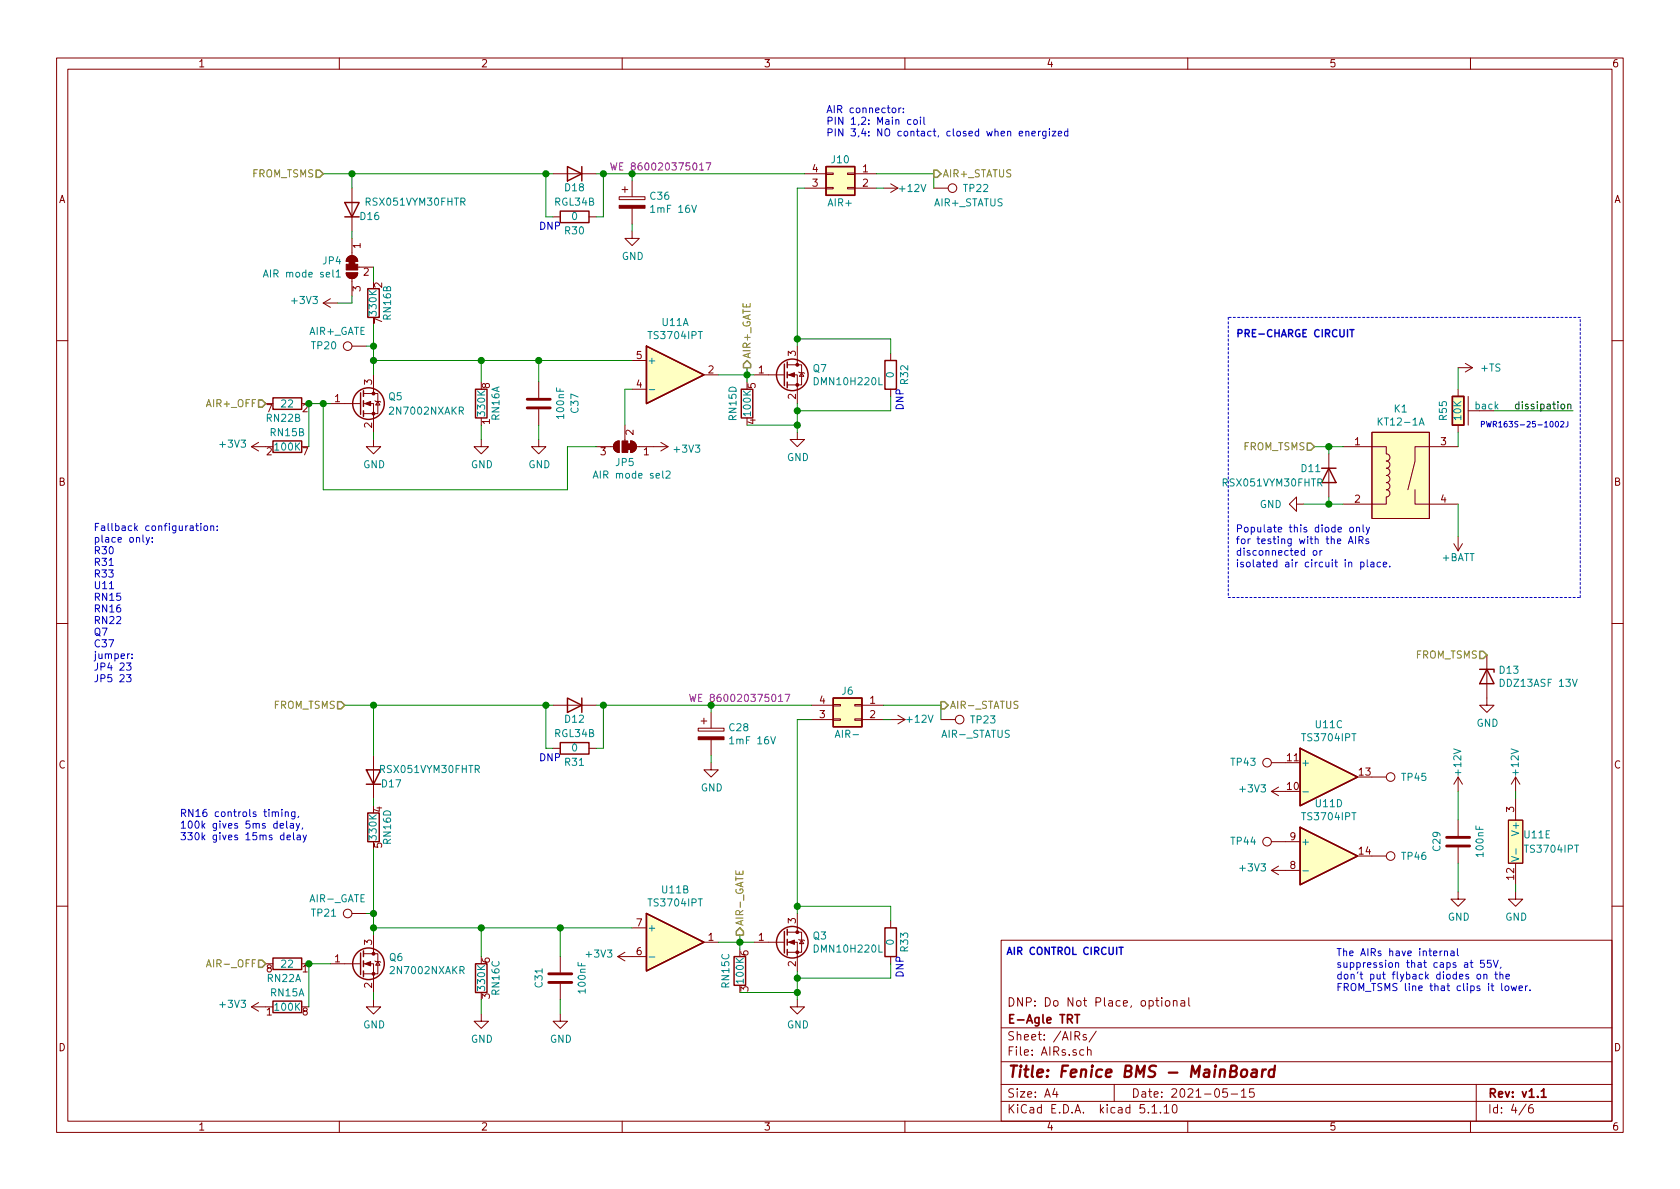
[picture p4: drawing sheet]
<svg xmlns="http://www.w3.org/2000/svg" width="297mm" height="210mm" viewBox="0 0 297 210" stroke-linecap="round" stroke-linejoin="round" font-family="sans-serif">
<g fill="none" stroke="#840000" stroke-width=".18">
<path d="M10 10.3h277v189.9h-277zM12 12.2h273v186.1h-273zM60 10.3v1.9M110 10.3v1.9M160 10.3v1.9M210 10.3v1.9M260 10.3v1.9M62.2 33.3v7.6M97.8 38.3h1.3M97.8 30.7h7.6M104.1 38.3h1.3M109.5 34.8h4.5v.5h-4.5z"/>
<path d="M110 33.5h1M110.5 33v1M111.8 32v2.8M111.8 36.8v2.8M142.2 33.3h3.8M142.2 30.7h3.8M146 33.1h1.3v.3h-1.3zM146 30.6h1.3v.3h-1.3zM149.9 33.1h1.2v.3h-1.2zM149.9 30.6h1.2v.3h-1.2zM151.1 33.3h3.8M151.1 30.7h3.8"/>
<path d="M156.2 33.3h2.5M157.5 32.5l1.2 .8M158.7 33.3l-1.2 .7M165.1 33.3h2.5M57.1 53.6l1.3 .8M57.1 53.6h2.6M58.4 52.8l-1.3 .8M61.2 48.3h2a1.02 1.02 0 0 1-1 1 1.02 1.02 0 0 1-1-1zM61.4 45.6a1.02 1.02 0 0 1 1.2-.3 1.02 1.02 0 0 1 .6 .9h-2zM62.2 42.2v3M62.2 49.3v3M63.2 47.2h2.8"/>
<path d="M111.8 40.9v1.3h1.2l-1.2 1.2-1.3-1.2h1.3M10 60.2h2M44.4 79h2.6M44.4 79l1.3 .8M45.7 78.2l-1.3 .8M58.4 71.4h5.4M62.2 61.2h2.6M64.3 71.4h1.7v5M64.3 69.6h2.5v3.5h-2.5M66 77.7v1.3h1.3l-1.3 1.3-1.2-1.3h1.2M66 66.3v3.3M66.3 70.9l.1 .1h.8l.1 .1"/>
<path d="M66.8 71l.4 .6h-.8zM85.1 77.7v1.3h1.3l-1.3 1.3-1.3-1.3h1.3M95.2 77.7v1.3h1.3l-1.3 1.3-1.2-1.3h1.2M95.2 67.6v2.8M95.2 72.4v2.8M105.4 79h3.1M108.8 78.2l.7-.2v2a1.02 1.02 0 0 1-1-.7 1.02 1.02 0 0 1 .3-1.1zM110.5 75.2v2.8M111.5 78a1.02 1.02 0 0 1 1 1 1.02 1.02 0 0 1-1 1zM111.8 68.8h2.5M111.8 63.7h2.5M112.5 79h5.6"/>
<path d="M116.8 78.2l1.3 .8M118.1 79l-1.3 .8M124.5 66.3h2.5M133.3 66.3h5.4M139.2 66.3h1.8v5.1M139.2 64.5h2.5v3.6h-2.5M141 76.4v1.3h1.2l-1.2 1.3-1.3-1.3h1.3M141 61.2v3.3M141.2 65.8l.2 .1h.7l.1 .1M141.7 65.9l.4 .6h-.7zM157.5 62.5v1.2M157.5 68.8v1.3"/>
<path d="M237.5 79h7.6v1.3a.63 .63 0 0 1 .6 .6 .63 .63 0 0 1-.6 .6 .63 .63 0 0 1 .6 .7 .63 .63 0 0 1-.6 .6 .63 .63 0 0 1 .6 .6 .63 .63 0 0 1-.6 .7 .63 .63 0 0 1 .6 .6 .63 .63 0 0 1-.6 .6 .63 .63 0 0 1 .6 .7 .63 .63 0 0 1-.6 .6 .63 .63 0 0 1 .6 .6 .63 .63 0 0 1-.6 .7v1.2h-7.6M242.6 76.4h10.1v15.3h-10.1zM252.7 79h5.1M252.7 79h-2.5v2.5l-1.3 5.1M257.8 68.8v1.3M257.8 75.2v1.2M257.8 65h2.5M259.1 64.3l1.2 .7M259.6 72.6h2M259.6 70.1v5.1M260.3 65l-1.2 .8M285 60.2h2"/>
<path d="M229.2 89.1v-1.2l-1.2 1.2 1.2 1.3v-1.3h1.3M234.9 80.3v7.6M250.2 86.6v2.5h2.5M252.7 89.1h5.1M257 96.1l.8 1.3M257.8 94.9v2.5M258.6 96.1l-.8 1.3M10 110.3h2M262.9 115.8v8.9h1.3l-1.3 1.3-1.3-1.3h1.3M285 110.3h2M66 133.6v7.6M97.8 124.7h7.6"/>
<path d="M97.8 132.3h1.3M104.1 132.3h1.3M123.4 128.8h4.6v.5h-4.6zM124 127.5h1M124.5 127v1M125.7 134.9v1.2h1.3l-1.3 1.3-1.2-1.3h1.2M125.7 126v2.8M125.7 130.8v2.8M143.5 127.2h3.8M143.5 124.7h3.8M147.3 127.1h1.3v.3h-1.3zM147.3 124.6h1.3v.2h-1.3z"/>
<path d="M151.1 127.1h1.3v.3h-1.3zM151.1 124.6h1.3v.2h-1.3zM152.4 127.2h3.8M152.4 124.7h3.8M157.5 127.2h2.5M158.7 126.5l1.3 .7M160 127.2l-1.3 .8M166.4 127.2h2.5M224.8 139.9l1.3 .8M224.8 139.9h2.5M224.8 134.9h2.5M226.1 139.2l-1.3 .7"/>
<path d="M242.6 137.4h2.5M257.8 137.4v2.5M257.8 137.4l.8 1.3M257.8 137.4l-.8 1.3M268 137.4l.7 1.3M268 137.4v2.5M268 137.4l-.8 1.3M224.8 153.9h5.1M224.8 148.8h5.1M224.8 153.9l1.3 .8M226.1 153.2l-1.3 .7M242.6 151.4h2.5"/>
<path d="M257.8 157.7v1.3h1.3l-1.3 1.3-1.3-1.3h1.3M257.8 145v2.8M257.8 149.9v2.7M266.7 145h2.5v7.6h-2.5zM268 157.7v1.3h1.2l-1.2 1.3-1.3-1.3h1.3M268 141.2v3.8M268 152.6v3.9M10 160.2h2M44.4 178l1.3 .8M44.4 178h2.6M45.7 177.3l-1.3 .7M58.4 170.4h5.4"/>
<path d="M62.2 161.5h2.6M64.3 170.4h1.7v5.1M64.3 168.7h2.5v3.5h-2.5M66 176.8v1.2h1.3l-1.3 1.3-1.2-1.3h1.2M66 165.3v3.4M66.3 169.9l.1 .1h.8l.1 .2M66.8 170l.4 .7h-.8zM85.1 179.3v1.3h1.3l-1.3 1.3-1.3-1.3h1.3M99.1 179.3v1.3h1.2l-1.2 1.3-1.3-1.3h1.3M99.1 169.2v2.8M99.1 174v2.8M109.2 169.2l1.3 .7"/>
<path d="M109.2 169.2h5.1M110.5 168.4l-1.3 .8M111.8 164.1h2.5M124.5 166.6h2.5M133.3 166.6h5.4M139.2 166.6h1.8v5.1M139.2 164.8h2.5v3.6h-2.5M141 176.8v1.2h1.2l-1.2 1.3-1.3-1.3h1.3M141 161.5v3.3M141.2 166.1l.2 .1h.7l.1 .2M141.7 166.2l.4 .7h-.7zM157.5 162.8v1.3"/>
<path d="M157.5 169.2v1.2M177 166.3h108v32h-108zM205.4 176.4v.2M205.4 176.9v1M206.1 177.1l.2-.2 .5 .2v.7l-.2 .1-.5-.1zM207.5 177.1l.2-.2 .4 .1v.9M207.5 176.9v1M208.8 177h.6l.1 .9M209.5 177.3l-.5 .1-.2 .2v.2l.2 .1 .5-.1M210.2 176.4v1.3l.2 .2M285 160.2h2M60 198.3v1.9"/>
<path d="M110 198.3v1.9M160 198.3v1.9M177 194.8h108M177 191.8h108M177 187.8h108M177 181.8h108M186.5 192.5l-.4 1h1M186.8 193v1M191.6 185.7l-.4-.1-.3 .3 .1 .6 .2 .1 .4-.1M192 183l-.3-.1-.2 .2 .1 .3 .4 .1v.3h-.5M192.3 185.7a.37 .37 0 0 1 .6 .1v.8M192.3 185.1v1.5"/>
<path d="M193.8 182.3l-1.2 2M197 191.8v3M203.7 195.8l.4-.5v1.5M203.7 196.8h.8M205.2 196.7v.1M205.8 195.8l.4-.5v1.5M205.8 196.8h.9M207.5 195.4l.2-.1a.94 .94 0 0 1 0 1.5h-.1a1 1 0 0 1-.1-1.4zM210 198.3v1.9M217 192.5h-.7l-.1 .7 .2-.1 .5 .1 .1 .2v.5l-.2 .1-.6-.1M217.7 193.5h1.1M219.5 193l.4-.5v1.5"/>
<path d="M219.5 194h.8M221.7 192.5h-.7l-.1 .7 .2-.1 .5 .1 .2 .2-.1 .5-.2 .1-.6-.1M260 198.3v1.9M261 191.8v6.5M269.8 195.2l-1.2 2M271 195.3a.62 .62 0 0 0-.7 .7v.7l.3 .1 .4-.1 .1-.5-.1-.2-.4-.1-.3 .3"/>
<circle cx="168.4" cy="33.3" r=".76"/>
<circle cx="61.5" cy="61.2" r=".76"/>
<circle cx="169.7" cy="127.2" r=".76"/>
<circle cx="224" cy="134.9" r=".76"/>
<circle cx="245.9" cy="137.4" r=".76"/>
<circle cx="224" cy="148.8" r=".76"/>
<circle cx="245.9" cy="151.4" r=".76"/>
<circle cx="61.5" cy="161.5" r=".76"/>
</g>
<path d="M190 179.4h.9M190.5 179.4v1.5M272.5 193l.4-.5v1.5M272.5 194h.9" fill="none" stroke="#840000" stroke-width=".3"/>
<path d="M219.6 189.3a.53 .53 0 0 1 .5-.2 .53 .53 0 0 1 .4 .4l-.1 .6a.54 .54 0 0 1-.5 .4 .54 .54 0 0 1-.5-.4zM221.4 189.2h.8l-.1 1.2M222.2 189.6l-.6 .1a.4 .4 0 0 0-.4 .3 .4 .4 0 0 0 .3 .4l.6-.1M223.2 189.1l-.1 1.3M223.8 189.1a.55 .55 0 0 0-.6 .4M225.3 189.2a.73 .73 0 0 0-.8 .1l-.2 .8 .1 .2 .2 .1 .6-.1M225.4 188.4l-.2 2" fill="none" stroke="#840000" stroke-width=".41"/>
<g fill="none" stroke="#840000" stroke-width=".25">
<path d="M61 35.8h2.5l-1.3 2.5zM61 38.3h2.5M99.1 37.3h5v2.1h-5zM100.3 29.5l2.6 1.2-2.6 1.3zM102.9 29.5v2.5M146 29.5h5.1v5h-5.1zM65 51h2.1v5.1h-2.1zM48.3 70.4h5v2h-5zM48.3 78h5v2h-5zM63.8 69.5v3.8M64.3 69.1v1M64.3 70.9v1"/>
<path d="M64.3 72.6v1.1M84.1 68.8h2v5.1h-2zM114.3 61.2l10.2 5.1-10.2 5.1zM131.1 68.8h2v5.1h-2zM138.7 64.4v3.8M139.2 64v1M139.2 65.8v1M139.2 67.6v1M156.5 63.7h2v5.1h-2zM256.8 70.1h2v5.1h-2zM233.7 82.8h2.5M234.9 82.8l1.3 2.5h-2.5z"/>
<path d="M261.6 118.4h2.6v.5M262.9 118.4l1.3 2.5h-2.6zM64.8 136.1h2.5l-1.3 2.6zM64.8 138.7h2.5M99.1 131.3h5v2h-5zM100.3 123.4l2.6 1.3-2.6 1.3zM102.9 123.4v2.6M147.3 123.4h5.1v5.1h-5.1zM229.9 132.3l10.1 5.1-10.1 5.1zM65 143.8h2.1v5h-2.1zM229.9 146.3l10.1 5.1-10.1 5.1zM48.3 169.4h5v2h-5z"/>
<path d="M48.3 177h5v2.1h-5zM63.8 168.5v3.8M64.3 168.1v1.1M64.3 169.9v1M64.3 171.7v1M84.1 170.4h2v5.1h-2zM114.3 161.5l10.2 5.1-10.2 5.1zM129.8 169.2h2v5h-2zM138.7 164.7v3.8M139.2 164.3v1M139.2 166.1v1M139.2 167.9v1"/>
<path d="M156.5 164.1h2v5.1h-2z"/>
<circle cx="65.2" cy="71.4" r="2.79"/>
<circle cx="140.1" cy="66.3" r="2.79"/>
<circle cx="65.2" cy="170.4" r="2.79"/>
<circle cx="140.1" cy="166.6" r="2.79"/>
</g>
<g fill="#840000" stroke="#840000" stroke-width=".18">
<path d="M64.5 71.4l1-.4v.7z"/>
<path d="M64.5 170.4l1-.4v.8z"/>
<path d="M139.4 166.6l1.1-.4v.8z"/>
<path d="M123.4 130.3h4.6v.5h-4.6z"/>
<path d="M61.4 45.6a1.02 1.02 0 0 1 1.2-.3 1.02 1.02 0 0 1 .6 .9h-2z"/>
<path d="M61.2 48.3h2a1.02 1.02 0 0 1-1 1 1.02 1.02 0 0 1-1-1z"/>
<path d="M61.7 46.2h1v.5h-1z"/>
<path d="M61.2 46.7h2v1h-2z"/>
<path d="M139.4 66.3l1.1-.4v.8z"/>
<path d="M109.5 36.3h4.5v.5h-4.5z"/>
<path d="M111.5 78a1.02 1.02 0 0 1 1 1 1.02 1.02 0 0 1-1 1z"/>
<path d="M108.8 78.2l.7-.2v2a1.02 1.02 0 0 1-1-.7 1.02 1.02 0 0 1 .3-1.1z"/>
<path d="M111 78.5h.5v1h-.5z"/>
<path d="M110 78h1v2h-1z"/>
<circle cx="66" cy="73.1" r=".25"/>
<circle cx="66" cy="69.6" r=".25"/>
<circle cx="66" cy="172.2" r=".25"/>
<circle cx="66" cy="168.7" r=".25"/>
<circle cx="141" cy="168.4" r=".25"/>
<circle cx="141" cy="164.8" r=".25"/>
<circle cx="141" cy="68.1" r=".25"/>
<circle cx="141" cy="64.5" r=".25"/>
</g>
<g fill="#ffffc2" stroke="#ffffc2" stroke-width=".18">
<path d="M266.7 145h2.5v7.6h-2.5z"/>
<path d="M229.9 146.3l10.1 5.1-10.1 5.1z"/>
<path d="M229.9 132.3l10.1 5.1-10.1 5.1z"/>
<path d="M146 29.5h5.1v5h-5.1z"/>
<path d="M147.3 123.4h5.1v5.1h-5.1z"/>
<path d="M114.3 61.2l10.2 5.1-10.2 5.1z"/>
<path d="M114.3 161.5l10.2 5.1-10.2 5.1z"/>
<path d="M242.6 76.4h10.1v15.3h-10.1z"/>
<path d="M256.8 70.1h2v5.1h-2z"/>
</g>
<g fill="none" stroke="#008484" stroke-width=".18">
<path d="M46.6 49l.4-1.3 .4 1.3M46.7 48.6h.6M59.4 48.1l.4-.4v1.3M59.4 49h.8M114.8 68.9h1M250.9 75.2l.5-1.3 .4 1.3M251.1 74.8h.6M104.9 84.6l.4-1.3 .4 1.3M105 84.2h.6M117.8 83.4l.4-.1 .2 .1 .1 .2-.1 .2-.7 .8h.8M230.4 154h.9M230.4 140h.9"/>
<path d="M267.3 151.5l1.2 .4-1.2 .4M268 150.1v.9M114.8 169.2h1"/>
</g>
<path d="M93.2 72.1h4.1M93.2 70.6h4.1M255.8 149.6h4M255.8 148.1h4M97 173.7h4.1M97 172.2h4.1" fill="none" stroke="#840000" stroke-width=".51"/>
<path d="M108 28.8l.3 1.3 .2-.9 .3 .9 .3-1.3M124.8 28.8h.9l-.6 1.3M121.9 122.8l.4 1.2 .2-.9 .2 .9 .3-1.2M138.8 122.8h.8l-.5 1.2" fill="none" stroke="#840084" stroke-width=".18"/>
<path d="M217.2 56.1v49.6M279.4 56.1h-62.2M217.2 105.7h62.2M279.4 105.7v-49.6" fill="none" stroke="#0000c2" stroke-width=".18" stroke-dasharray=".4 .4"/>
<g fill="none" stroke="#008400" stroke-width=".18">
<path d="M57.1 30.7h40.7M62.2 30.7v2.6M96.5 30.7v7.6h1.3M105.4 30.7h36.8M106.7 30.7v7.6h-1.3M111.8 30.7v1.3M111.8 39.6v1.3M142.2 33.3h-1.2v27.9M154.9 30.7h10.2v2.6M154.9 33.3h1.3M62.2 40.9v1.3M62.2 52.3v1.3h-2.5"/>
<path d="M66 47.2v2.6M66 57.4v8.9M141 59.9h16.5v2.6M57.1 71.4v15.2h43.2v-7.6h5.1M58.4 71.4h-3.8v7.6M64.8 61.2h1.2M66 76.4v1.3M66 63.7h45.8M85.1 63.7v3.9M85.1 75.2v2.5M95.2 63.7v3.9M95.2 75.2v2.5"/>
<path d="M111.8 68.8h-1.3v6.4M127 66.3h6.3M132.1 75.2h8.9M132.1 65v2.6M141 71.4v5M157.5 70.1v2.5h-16.5M232.4 79h5.1M234.9 79v1.3M257.8 65v3.8M257.8 76.4v2.6M264.2 72.6h13.9M230.5 89.1h7"/>
<path d="M234.9 87.9v1.2M257.8 89.1v5.8M61 124.7h36.8M66 124.7v8.9M96.5 124.7v7.6h1.3M105.4 124.7h38.1M106.7 124.7v7.6h-1.3M125.7 124.7v1.3M125.7 133.6v1.3M143.5 127.2h-2.5v34.3M156.2 124.7h10.2v2.5M156.2 127.2h1.3"/>
<path d="M257.8 139.9v5.1M268 139.9v1.3M66 141.2v1.3M66 150.1v15.2M257.8 152.6v5.1M268 156.5v1.2M58.4 170.4h-3.8v7.6M64.8 161.5h1.2M66 175.5v1.3M66 164.1h45.8M85.1 164.1v5.1M85.1 176.8v2.5"/>
<path d="M99.1 164.1v5.1M99.1 176.8v2.5M127 166.6h6.3M130.8 175.5h10.2M130.8 165.3v2.6M141 171.7v5.1M141 160.3h16.5v2.5M157.5 170.4v2.6h-16.5"/>
</g>
<path d="M55.9 30.1h.6l.6 .6-.6 .7h-.6zM165.1 30.1h.6l.7 .6-.7 .7h-.6zM45.7 70.7h.7l.6 .7-.6 .6h-.7zM131.4 64.4l.7-.7 .6 .7v.6h-1.3zM231.1 78.4h.7l.6 .6-.6 .6h-.7zM261.6 115.2h.7l.6 .6-.6 .7h-.7zM59.7 124.1h.6l.7 .6-.7 .6h-.6zM166.4 124.1h.6l.6 .6-.6 .6h-.6zM45.7 169.8h.7l.6 .6-.6 .7h-.7zM130.8 164.1l.6 .6v.6h-1.2v-.6z" fill="none" stroke="#848400" stroke-width=".25"/>
<path d="M180 124.1l-.5-.1-.2 .1v.4l.6 .2 .1 .3-.2 .3-.5-.1M130.1 154v.6h1.3v-.6M36.5 171l.4-1.3 .4 1.3M36.6 170.6h.6" fill="none" stroke="#848400" stroke-width=".18"/>
<path d="M268.6 71.5h-.4l-.3 .2 .2 .6h.5M277.2 71.6l.2-.1h.3v.8" fill="none" stroke="#000" stroke-width=".18"/>
<g fill="none" stroke="#0000c2" stroke-width=".18">
<path d="M157.8 19.1h.3l.3 .2-.1 .6h-.3l-.2-.1zM158.9 19.1v.8M159.3 19.1l-.4 .2M159.7 19.8v.1M159.7 19.1v.2M161.1 21.2h-.4l-.2 .2 .1 .5h.5M161.6 21.2h.4l.2 .2-.1 .5-.3 .1-.2-.1zM162.7 20.7v.1M162.7 21.2v.8M163.3 20.7v1.1l.2 .2M181.4 23.3l.2-.1 .3 .1v.7M181.4 23.2v.8"/>
<path d="M182.4 23.6l.7-.1-.1-.2-.3-.1-.3 .2 .1 .6h.5M183.6 23.2v.8M184 23.2l-.3 .1-.1 .1M184.9 23.2v1.2l-.2 .1-.3-.1M184.9 23.3l-.3-.1-.3 .2 .2 .6h.4M185.5 22.8v.1M185.5 23.2v.8M186 23.2h.7l-.7 .8h.7M187.1 23.6l.6-.1v-.2l-.4-.1-.2 .2 .1 .6h.5M188.8 23.3l-.4-.1-.2 .2 .1 .6h.5M188.8 22.8v1.2M275.1 74.6l.1-.1a.48 .48 0 0 1 .4 .5 .48 .48 0 0 1-.5 .5l-.1-.4z"/>
<path d="M275.9 74.6l.4-.1 .2 .3-.6 .7h.6M277.2 74.5v.7l-.1 .3h-.3M25.3 94.6v1.1l.2 .2M25.8 95l.3 .9M26.4 95l-.4 1.2-.2 .1M26.9 95.8v.1M26.9 95.1v.1M34.6 93h.5M34.8 92.6v1l.3 .2M35.5 92.6v.1M35.5 93v.8M36.2 93h.3l.2 .1-.1 .7h-.3l-.3-.2z"/>
<path d="M37.3 93.1l.1-.1h.3l.1 .8M37.3 93v.8M38.4 93.7v.1M38.4 93v.2M232.3 97.4h.3l.2 .2-.1 .5-.3 .1-.2-.1zM233.4 97.4v.8M233.8 97.4l-.4 .2M238.4 96.1l.4-1.2 .4 1.2M238.5 95.8h.6M238.8 93.3l.3-.1 .2 .3-.1 .5-.3 .1-.3-.3zM239.7 94.9v1.2M239.9 93.4l.1-.2 .3 .1 .1 .8"/>
<path d="M239.9 93.2v.9M240.3 95.5l.6-.1v-.4l-.1-.1h-.5v1.2M240.6 99.5l.3-.1 .3 .2-.1 .6h-.5M240.6 95.5l.4 .6M240.6 99.4v1.3M241 92.8v1.1l.2 .2M241.6 93.2l.3 .9M241.7 99v1.1l.2 .1M242 95.3h-.3l-.2 .2 .1 .2 .4 .1v.3h-.5M242.1 93.2l-.4 1.2-.1 .1M242.4 99.5h.5v.7M242.9 99.7l-.4 .1-.2 .1 .1 .3h.5"/>
<path d="M244.1 99.5l-.4-.1-.2 .2 .1 .6h.5M244.6 99.8l.6-.1-.1-.2-.3-.1-.2 .2v.6h.5M19.4 104.1h.7M22.4 117.2h.8l-.5 .5 .4 .2v.5l-.2 .1-.5-.1M22.4 119.3h.8l-.5 .5 .4 .1v.5l-.2 .2-.5-.2M22.9 115.6l-.3 .2M23.3 116.3v.2M23.3 115.7v.1M245.7 100.1v.1M48.7 143.7l.2-.1h.3v.8M49.5 146l.6-.1v-.2l-.4-.1-.2 .2 .1 .6h.5M49.8 143.1v.2"/>
<path d="M49.8 143.6v.8M50.4 143.7l.2-.1h.3l.1 .8M50.4 143.6v.8M50.7 145.2v1.1l.2 .2M50.7 148.1l.7-.1-.1-.3h-.4l-.2 .1 .1 .7h.5M51.4 145.7h.4l.1 .8M51.9 145.9l-.4 .1-.2 .1 .2 .4 .4-.1M51.9 147.2v1.1l.2 .2M52.1 143.6v1l-.2 .2-.3-.1M52.1 143.6h-.3l-.3 .2 .1 .5h.5M52.4 145.6l.3 .9M52.6 147.7h.4l.1 .8"/>
<path d="M52.8 144.3l-.1 .3M53 145.6l-.4 1.2-.2 .1M53.1 148h-.4l-.2 .2 .1 .3h.5M53.5 146.4l-.1 .2M53.6 147.7l.3 .8M54.2 147.7l-.4 1.1-.2 .1M255 168.2l-.4 .2M255.4 168.3l.2-.1h.3v.8M255.4 168.2v.8M256.5 168.2h.5l.1 .8M257.1 168.5h-.4l-.2 .2v.3h.6M257.7 167.7v1.1l.2 .2"/>
<path d="M259.9 170.2h.5M260.1 169.8v1.1l.3 .2M261.3 172.3h.3l.1 .1v.7h-.3l-.2-.1-.1-.5zM262.4 172.4l.1-.1h.3l.1 .8M262.4 172.3v.8M262.4 169.8h-.6l-.1 .6 .2-.1 .5 .1v.5l-.2 .2-.5-.2M263.6 169.8h-.6v.6l.1-.1 .5 .1v.5l-.2 .2-.4-.2M264 169.8l.5 1.3 .4-1.3M264.3 172.3h.5M264.5 171.9v1l.3 .2M265.2 172.4l.2-.1h.3v.8M265.2 171.9v1.2"/>
<path d="M265.4 171l-.1 .2M265.5 173.9v1.1l.2 .2M266.2 174.4l.3-.1 .3 .3-.2 .5-.3 .1-.2-.3zM266.3 172.7l.6-.1-.1-.3h-.3l-.2 .2v.6h.5M267.2 174.3l.2 .9 .3-.6 .2 .6 .2-.9M268.6 174.7l.6-.1-.1-.2-.3-.1-.2 .2v.6h.5M269.7 174.3v.9M270.1 174.3l-.4 .3M270.5 175.1v.1"/>
</g>
<path d="M238.7 58.3h.7M239 58.3v1.3M197.8 167.5h.8" fill="none" stroke="#0000c2" stroke-width=".25"/>
<g fill="#008400" stroke="#008400" stroke-width=".25">
<circle cx="106.7" cy="30.7" r=".51"/>
<circle cx="57.2" cy="71.4" r=".51"/>
<circle cx="66" cy="61.2" r=".51"/>
<circle cx="106.7" cy="124.7" r=".51"/>
<circle cx="141" cy="72.6" r=".51"/>
<circle cx="141" cy="59.9" r=".51"/>
<circle cx="132.1" cy="66.3" r=".51"/>
<circle cx="96.5" cy="30.7" r=".51"/>
<circle cx="125.7" cy="124.7" r=".51"/>
<circle cx="66" cy="124.7" r=".51"/>
<circle cx="111.8" cy="30.7" r=".51"/>
<circle cx="62.2" cy="30.7" r=".51"/>
<circle cx="99.1" cy="164.1" r=".51"/>
<circle cx="235" cy="79" r=".51"/>
<circle cx="235" cy="89.1" r=".51"/>
<circle cx="96.5" cy="124.7" r=".51"/>
<circle cx="66" cy="161.5" r=".51"/>
<circle cx="66" cy="164.1" r=".51"/>
<circle cx="95.3" cy="63.7" r=".51"/>
<circle cx="85.1" cy="63.7" r=".51"/>
<circle cx="85.1" cy="164.1" r=".51"/>
<circle cx="54.6" cy="71.4" r=".51"/>
<circle cx="130.8" cy="166.6" r=".51"/>
<circle cx="141" cy="160.3" r=".51"/>
<circle cx="141" cy="175.5" r=".51"/>
<circle cx="66" cy="63.7" r=".51"/>
<circle cx="141" cy="173" r=".51"/>
<circle cx="141" cy="75.2" r=".51"/>
<circle cx="54.6" cy="170.4" r=".51"/>
</g>
<text font-size="2.8" fill="#840000" x="178" y="190.5">Title: Fenice BMS - MainBoard</text>
<g font-size="2.1" fill="#840000">
<text x="178" y="178">DNP: Do Not Place, optional</text>
<text x="178" y="184">Sheet: /AIRs/</text>
<text x="178" y="181">E-Agle TRT</text>
<text x="178" y="186.7">File: AIRs.sch</text>
<text x="178" y="196.9">KiCad E.D.A. kicad 5.1.10</text>
<text x="178" y="194.1">Size: A4</text>
<text x="200" y="194.1">Date: 2021-05-15</text>
<text x="263" y="194.1">Rev: v1.1</text>
<text x="263" y="196.9">Id: 4/6</text>
</g>
<g font-size="1.8" fill="#840000">
<text x="35" y="11.9">1</text>
<text x="85" y="11.9">2</text>
<text x="135" y="11.9">3</text>
<text x="185" y="11.9">4</text>
<text x="235" y="11.9">5</text>
<text x="285" y="11.9">6</text>
<text x="10.4" y="35.9">A</text>
<text x="143.7" y="33">3</text>
<text x="143.7" y="30.5">4</text>
<text x="152.6" y="30.5">1</text>
<text x="152.6" y="33">2</text>
<text x="285.4" y="35.9">A</text>
<text x="63.8" y="43.9" transform="rotate(-90 63.8 43.9)">1</text>
<text x="63.8" y="51.5" transform="rotate(-90 63.8 51.5)">3</text>
<text x="64.3" y="48.8">2</text>
<text x="67.6" y="50.9" transform="rotate(-90 67.6 50.9)">2</text>
<text x="67.6" y="57.2" transform="rotate(-90 67.6 57.2)">7</text>
<text x="112.5" y="63.5">5</text>
<text x="140.7" y="63" transform="rotate(-90 140.7 63)">3</text>
<text x="59.2" y="71.1">1</text>
<text x="65.8" y="68" transform="rotate(-90 65.8 68)">3</text>
<text x="86.6" y="68.7" transform="rotate(-90 86.6 68.7)">8</text>
<text x="112.5" y="68.6">4</text>
<text x="125.2" y="66">2</text>
<text x="133.6" y="68.7" transform="rotate(-90 133.6 68.7)">5</text>
<text x="134.1" y="66">1</text>
<text x="140.7" y="70.6" transform="rotate(-90 140.7 70.6)">2</text>
<text x="47.1" y="72.9">7</text>
<text x="53.5" y="72.9">2</text>
<text x="65.8" y="75.7" transform="rotate(-90 65.8 75.7)">2</text>
<text x="86.6" y="75" transform="rotate(-90 86.6 75)">1</text>
<text x="112" y="76.9" transform="rotate(-90 112 76.9)">2</text>
<text x="133.6" y="75" transform="rotate(-90 133.6 75)">4</text>
<text x="47.1" y="80.5">2</text>
<text x="53.5" y="80.5">7</text>
<text x="106.2" y="80.5">3</text>
<text x="113.8" y="80.5">1</text>
<text x="239.5" y="78.7">1</text>
<text x="254.8" y="78.7">3</text>
<text x="10.4" y="85.9">B</text>
<text x="239.5" y="88.9">2</text>
<text x="254.8" y="88.9">4</text>
<text x="285.4" y="85.9">B</text>
<text x="144.9" y="124.5">4</text>
<text x="153.8" y="124.5">1</text>
<text x="144.9" y="127">3</text>
<text x="153.8" y="127">2</text>
<text x="10.4" y="135.9">C</text>
<text x="227.6" y="134.6">11</text>
<text x="240.3" y="137.2">13</text>
<text x="285.4" y="135.9">C</text>
<text x="67.6" y="143.6" transform="rotate(-90 67.6 143.6)">4</text>
<text x="227.6" y="139.7">10</text>
<text x="267.7" y="143.6" transform="rotate(-90 267.7 143.6)">3</text>
<text x="67.6" y="150" transform="rotate(-90 67.6 150)">5</text>
<text x="228.1" y="148.6">9</text>
<text x="228.1" y="153.7">8</text>
<text x="240.3" y="151.1">14</text>
<text x="267.7" y="155.5" transform="rotate(-90 267.7 155.5)">12</text>
<text x="65.8" y="167.1" transform="rotate(-90 65.8 167.1)">3</text>
<text x="112.5" y="163.8">7</text>
<text x="125.2" y="166.4">1</text>
<text x="134.1" y="166.4">1</text>
<text x="140.7" y="163.3" transform="rotate(-90 140.7 163.3)">3</text>
<text x="47.1" y="172">8</text>
<text x="53.5" y="172">1</text>
<text x="59.2" y="170.2">1</text>
<text x="86.6" y="170.3" transform="rotate(-90 86.6 170.3)">6</text>
<text x="112.5" y="168.9">6</text>
<text x="132.3" y="169" transform="rotate(-90 132.3 169)">6</text>
<text x="140.7" y="170.9" transform="rotate(-90 140.7 170.9)">2</text>
<text x="47.1" y="179.6">1</text>
<text x="53.5" y="179.6">8</text>
<text x="65.8" y="174.7" transform="rotate(-90 65.8 174.7)">2</text>
<text x="86.6" y="176.6" transform="rotate(-90 86.6 176.6)">3</text>
<text x="132.3" y="175.4" transform="rotate(-90 132.3 175.4)">3</text>
<text x="10.4" y="185.9">D</text>
<text x="285.4" y="185.9">D</text>
<text x="35" y="199.9">1</text>
<text x="85" y="199.9">2</text>
<text x="135" y="199.9">3</text>
<text x="185" y="199.9">4</text>
<text x="235" y="199.9">5</text>
<text x="285" y="199.9">6</text>
</g>
<g font-size="1.8" fill="#0000c2">
<text x="146" y="20">AIR connector:</text>
<text x="146" y="22.1">PIN 1,2: Main coil</text>
<text x="146" y="24.1">PIN 3,4: NO contact, closed when energized</text>
<text x="95.2" y="40.6">DNP</text>
<text x="218.4" y="59.6">PRE-CHARGE CIRCUIT</text>
<text x="159.8" y="72.6" transform="rotate(-90 159.8 72.6)">DNP</text>
<text x="16.5" y="93.9">Fallback configuration:</text>
<text x="16.5" y="96">place only:</text>
<text x="218.4" y="94.2">Populate this diode only</text>
<text x="16.5" y="98">R30</text>
<text x="16.5" y="100.1">R31</text>
<text x="218.4" y="96.2">for testing with the AIRs</text>
<text x="218.4" y="98.3">disconnected or</text>
<text x="218.4" y="100.3">isolated air circuit in place.</text>
<text x="16.5" y="102.1">R33</text>
<text x="16.5" y="104.2">U11</text>
<text x="16.5" y="106.2">RN15</text>
<text x="16.5" y="108.3">RN16</text>
<text x="16.5" y="110.4">RN22</text>
<text x="16.5" y="112.4">Q7</text>
<text x="16.5" y="114.5">C37</text>
<text x="16.5" y="116.5">jumper:</text>
<text x="16.5" y="118.6">JP4 23</text>
<text x="16.5" y="120.6">JP5 23</text>
<text x="95.2" y="134.6">DNP</text>
<text x="31.7" y="144.5">RN16 controls timing,</text>
<text x="31.7" y="146.5">100k gives 5ms delay,</text>
<text x="31.7" y="148.6">330k gives 15ms delay</text>
<text x="159.8" y="173" transform="rotate(-90 159.8 173)">DNP</text>
<text x="177.8" y="168.9">AIR CONTROL CIRCUIT</text>
<text x="236.2" y="169.1">The AIRs have internal</text>
<text x="236.2" y="171.1">suppression that caps at 55V,</text>
<text x="236.2" y="173.2">don't put flyback diodes on the</text>
<text x="236.2" y="175.3">FROM_TSMS line that clips it lower.</text>
</g>
<g font-size="1.8" fill="#008484">
<text x="147.1" y="28.9">J10</text>
<text x="99.9" y="33.8">D18</text>
<text x="115" y="35.3">C36</text>
<text x="159.2" y="34">+12V</text>
<text x="170.5" y="34">TP22</text>
<text x="63.8" y="38.9">D16</text>
<text x="64.9" y="36.4">RSX051VYM30FHTR</text>
<text x="98.1" y="36.4">RGL34B</text>
<text x="99.9" y="41.4">R30</text>
<text x="101.1" y="38.9">0</text>
<text x="115.4" y="37.6">1mF 16V</text>
<text x="146.5" y="36.5">AIR+</text>
<text x="165.2" y="36.5">AIR+_STATUS</text>
<text x="57.1" y="46.8">JP4</text>
<text x="109.9" y="46">GND</text>
<text x="47.3" y="49.1">AIR mode sel1</text>
<text x="51.7" y="53.8">+3V3</text>
<text x="54.7" y="59.2">AIR+_GATE</text>
<text x="66.6" y="55.7" transform="rotate(-90 66.6 55.7)">330K</text>
<text x="69.1" y="56.5" transform="rotate(-90 69.1 56.5)">RN16B</text>
<text x="114.9" y="60">TS3704IPT</text>
<text x="117.1" y="57.7">U11A</text>
<text x="55.2" y="61.8">TP20</text>
<text x="114.4" y="64.4">+</text>
<text x="143.8" y="65.8">Q7</text>
<text x="261.9" y="65.7">+TS</text>
<text x="68.8" y="70.8">Q5</text>
<text x="144.3" y="68.1">DMN10H220L</text>
<text x="158" y="66.8" transform="rotate(-90 158 66.8)">0</text>
<text x="160.6" y="67.9" transform="rotate(-90 160.6 67.9)">R32</text>
<text x="47.2" y="74.6">RN22B</text>
<text x="47.9" y="77.1">RN15B</text>
<text x="49.8" y="72.1">22</text>
<text x="69.2" y="73.3">2N7002NXAKR</text>
<text x="85.8" y="73.5" transform="rotate(-90 85.8 73.5)">330K</text>
<text x="88.3" y="74.3" transform="rotate(-90 88.3 74.3)">RN16A</text>
<text x="99.7" y="73.9" transform="rotate(-90 99.7 73.9)">100nF</text>
<text x="102.3" y="73" transform="rotate(-90 102.3 73)">C37</text>
<text x="130.2" y="74.3" transform="rotate(-90 130.2 74.3)">RN15D</text>
<text x="132.8" y="73.5" transform="rotate(-90 132.8 73.5)">100K</text>
<text x="244.1" y="75.3">KT12-1A</text>
<text x="246.5" y="72.9">K1</text>
<text x="255.8" y="74.3" transform="rotate(-90 255.8 74.3)">R55</text>
<text x="258.4" y="74.3" transform="rotate(-90 258.4 74.3)">10K</text>
<text x="260.9" y="72.4">back</text>
<text x="39" y="79.2">+3V3</text>
<text x="48.7" y="79.7">100K</text>
<text x="64.2" y="82.8">GND</text>
<text x="83.3" y="82.8">GND</text>
<text x="93.4" y="82.8">GND</text>
<text x="108.9" y="82.4">JP5</text>
<text x="119.4" y="80.1">+3V3</text>
<text x="139.1" y="81.5">GND</text>
<text x="230.1" y="83.5">D11</text>
<text x="105.7" y="84.6">AIR mode sel2</text>
<text x="216.5" y="86">RSX051VYM30FHTR</text>
<text x="222.7" y="89.8">GND</text>
<text x="255" y="99.2">+BATT</text>
<text x="265.2" y="119.1">D13</text>
<text x="148.9" y="122.9">J6</text>
<text x="265.6" y="121.5">DDZ13ASF 13V</text>
<text x="98.1" y="130.3">RGL34B</text>
<text x="99.9" y="127.8">D12</text>
<text x="129" y="129.3">C28</text>
<text x="129.4" y="131.6">1mF 16V</text>
<text x="148" y="130.5">AIR-</text>
<text x="160.5" y="127.8">+12V</text>
<text x="166.7" y="130.5">AIR-_STATUS</text>
<text x="171.7" y="127.9">TP23</text>
<text x="230.5" y="131.1">TS3704IPT</text>
<text x="232.7" y="128.8">U11C</text>
<text x="261.1" y="128.5">GND</text>
<text x="67.5" y="136.7">RSX051VYM30FHTR</text>
<text x="99.9" y="135.4">R31</text>
<text x="101.1" y="132.9">0</text>
<text x="217.7" y="135.4">TP43</text>
<text x="230" y="135.5">+</text>
<text x="258.4" y="137" transform="rotate(-90 258.4 137)">+12V</text>
<text x="268.5" y="137" transform="rotate(-90 268.5 137)">+12V</text>
<text x="67.6" y="139.2">D17</text>
<text x="123.9" y="139.9">GND</text>
<text x="219.4" y="140.1">+3V3</text>
<text x="232.7" y="142.7">U11D</text>
<text x="247.9" y="138.1">TP45</text>
<text x="66.6" y="148.4" transform="rotate(-90 66.6 148.4)">330K</text>
<text x="69.1" y="149.2" transform="rotate(-90 69.1 149.2)">RN16D</text>
<text x="217.7" y="149.4">TP44</text>
<text x="230" y="149.5">+</text>
<text x="230.5" y="145.1">TS3704IPT</text>
<text x="268.6" y="147.4" transform="rotate(-90 268.6 147.4)">V+</text>
<text x="269.6" y="148.3">U11E</text>
<text x="219.4" y="154.1">+3V3</text>
<text x="247.9" y="152.1">TP46</text>
<text x="254.7" y="150.4" transform="rotate(-90 254.7 150.4)">C29</text>
<text x="262.3" y="151.4" transform="rotate(-90 262.3 151.4)">100nF</text>
<text x="269.8" y="150.8">TS3704IPT</text>
<text x="54.9" y="159.6">AIR-_GATE</text>
<text x="114.9" y="160.3">TS3704IPT</text>
<text x="117.1" y="158">U11B</text>
<text x="55.2" y="162.1">TP21</text>
<text x="114.4" y="164.7">+</text>
<text x="143.8" y="166.1">Q3</text>
<text x="158" y="167.1" transform="rotate(-90 158 167.1)">0</text>
<text x="256" y="162.8">GND</text>
<text x="266.1" y="162.8">GND</text>
<text x="47.3" y="173.7">RN22A</text>
<text x="49.8" y="171.1">22</text>
<text x="68.9" y="169.9">Q6</text>
<text x="69.3" y="172.3">2N7002NXAKR</text>
<text x="103.8" y="169.3">+3V3</text>
<text x="131.5" y="173.8" transform="rotate(-90 131.5 173.8)">100K</text>
<text x="144.3" y="168.4">DMN10H220L</text>
<text x="160.6" y="168.2" transform="rotate(-90 160.6 168.2)">R33</text>
<text x="39" y="178.2">+3V3</text>
<text x="47.9" y="176.2">RN15A</text>
<text x="48.7" y="178.7">100K</text>
<text x="85.8" y="175.1" transform="rotate(-90 85.8 175.1)">330K</text>
<text x="88.3" y="175.9" transform="rotate(-90 88.3 175.9)">RN16C</text>
<text x="95.9" y="174.6" transform="rotate(-90 95.9 174.6)">C31</text>
<text x="103.6" y="175.5" transform="rotate(-90 103.6 175.5)">100nF</text>
<text x="129" y="174.6" transform="rotate(-90 129 174.6)">RN15C</text>
<text x="64.2" y="181.9">GND</text>
<text x="83.3" y="184.4">GND</text>
<text x="97.2" y="184.4">GND</text>
<text x="139.1" y="181.9">GND</text>
</g>
<g font-size="1.8" fill="#848400">
<text x="44.5" y="31.4">FROM_TSMS</text>
<text x="166.6" y="31.4">AIR+_STATUS</text>
<text x="132.7" y="63.5" transform="rotate(-90 132.7 63.5)">AIR+_GATE</text>
<text x="36.9" y="72">AIR+_OFF</text>
<text x="219.8" y="79.6">FROM_TSMS</text>
<text x="250.3" y="116.5">FROM_TSMS</text>
<text x="48.3" y="125.3">FROM_TSMS</text>
<text x="167.9" y="125.3">AIR-_STATUS</text>
<text x="131.4" y="163.8" transform="rotate(-90 131.4 163.8)">AIR-_GATE</text>
<text x="37.3" y="171.1">AIR-_OFF</text>
</g>
<g font-size="1.8" fill="#840084">
<text x="109.3" y="30.1">WE 860020375017</text>
<text x="123.2" y="124.1">WE 860020375017</text>
</g>
<text font-size="1.8" x="268.8" y="72.4">dissipation</text>
<text font-size="1.4" fill="#0000c2" x="261.6" y="75.6">PWR163S-25-1002J</text>
</svg>
